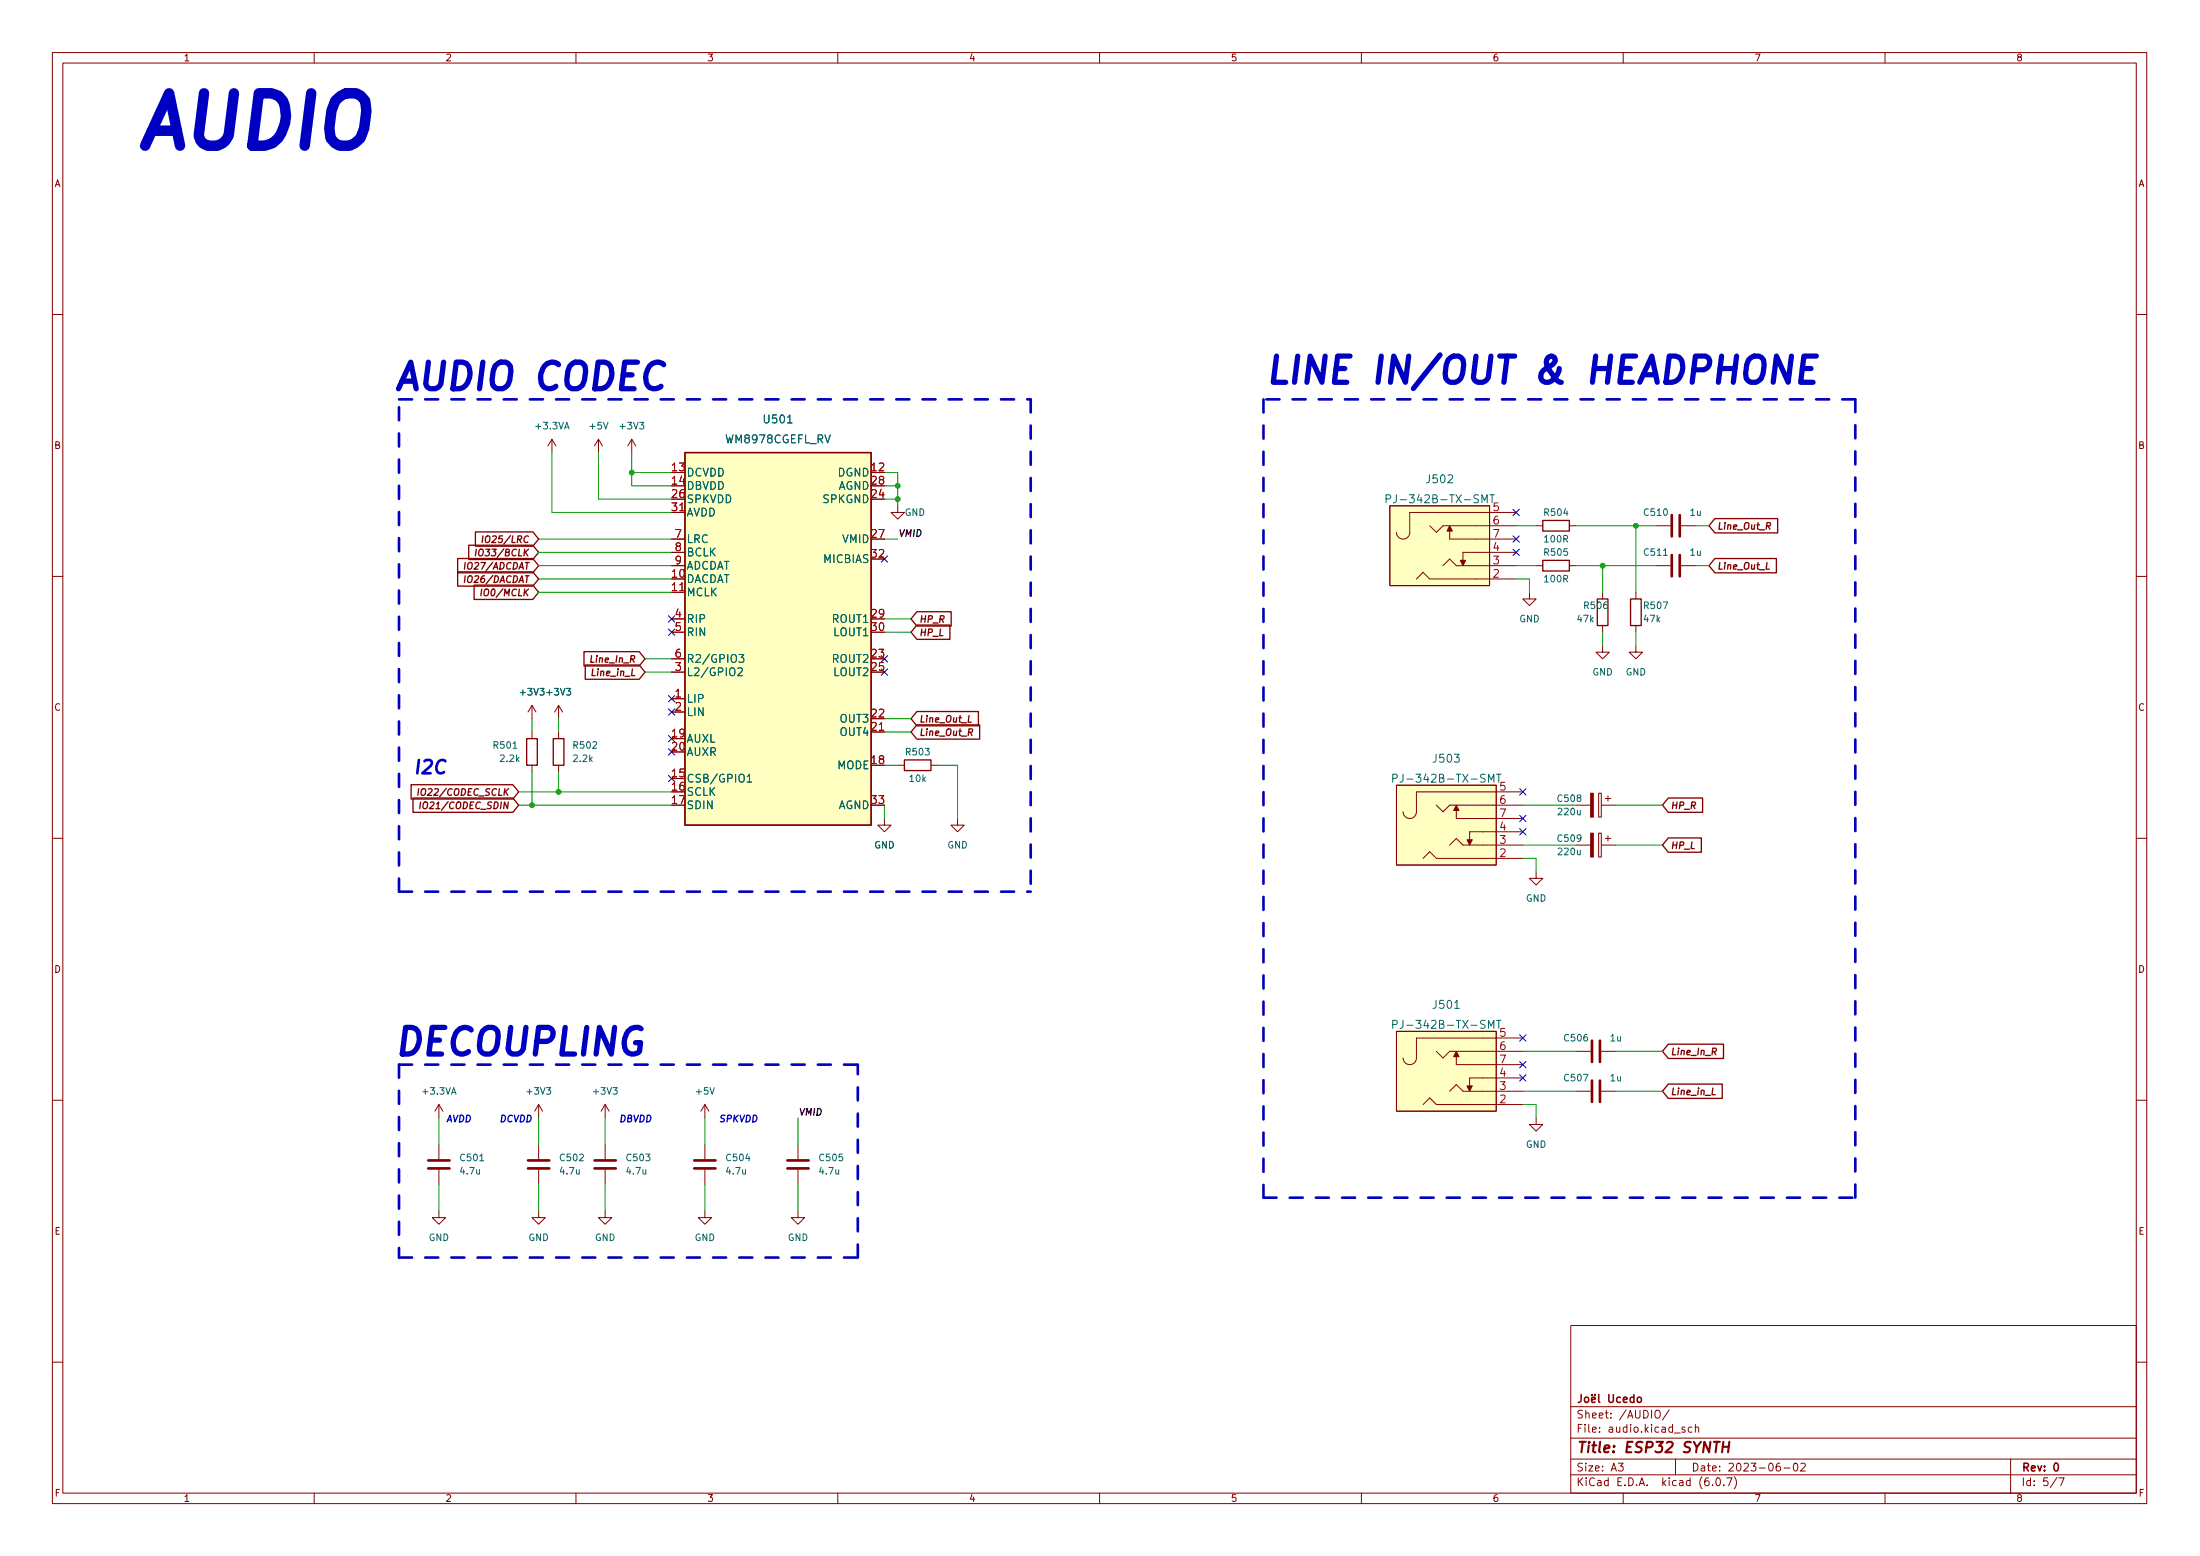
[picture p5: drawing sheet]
<svg xmlns="http://www.w3.org/2000/svg" width="420mm" height="297mm" viewBox="0 0 420 297" stroke-linecap="round" stroke-linejoin="round" font-family="sans-serif">
<g fill="none" stroke="#840000" stroke-width=".19">
<path d="M10 10h400v277h-400zM12 12h396v273h-396zM60 10v2M110 10v2M160 10v2M210 10v2M260 10v2M310 10v2M360 10v2M10 60h2M408 60h2M105.4 83.9l-.8 1.2"/>
<path d="M105.4 83.9v2.5M105.4 83.9l.8 1.2M114.3 83.9l-.8 1.2M114.3 83.9v2.5M114.3 83.9l.8 1.2M120.6 83.9l-.7 1.2M120.6 83.9v2.5M120.6 83.9l.8 1.2M171.4 96.6v1.2h1.3l-1.3 1.3-1.2-1.3h1.2M265.4 96.6h19.1v15.2h-19.1zM289.6 97.8h-20.4v3.8a1.27 1.27 0 0 1-1.2 1.3 1.27 1.27 0 0 1-1.3-1.3M10 110h2"/>
<path d="M128.3 102.9h2.5M128.3 105.4h2.5M128.3 108h2.5M128.3 118.1h2.5M270.5 110.5l1.3-1.2 1.2 1.2h16.6M273 100.4l1.3 1.2 1.3-1.2h14M275.6 108l1.3-1.3 1.2 1.3h11.5M276.9 101.4v1.5h12.7M289.6 105.4h-10.2v1.6M292.1 113.1v1.2h1.3l-1.3 1.3-1.3-1.3h1.3M293.4 100.4h1.2M293.4 108h1.2"/>
<path d="M299.7 100.4h1.3M299.7 108h1.3M306.1 113.1v1.2M306.1 119.4v1.3M312.4 113.1v1.2M312.4 119.4v1.3M316.2 100.4h2.8M316.2 108h2.8M321.1 100.4h2.7M321.1 108h2.7M408 110h2M101.6 134.7v2.5"/>
<path d="M101.6 139.7v1.3M101.6 134.7l-.8 1.2M101.6 134.7l.8 1.2M106.7 134.7l-.8 1.2M106.7 134.7v2.5M106.7 139.7v1.3M106.7 134.7l.7 1.2M128.3 133.4h2.5M128.3 135.9h2.5M128.3 128.3h2.5M128.3 120.7h2.5M128.3 125.8h2.5"/>
<path d="M306.1 123.2v1.3h1.2l-1.2 1.3-1.3-1.3h1.3M312.4 123.2v1.3h1.3l-1.3 1.3-1.3-1.3h1.3M101.6 146.1v1.3M106.7 146.1v1.3M168.9 156.2v1.3h1.3l-1.3 1.3-1.3-1.3h1.3M171.4 146.1h1.3M177.8 146.1h1.3M182.9 156.2v1.3h1.2l-1.2 1.3-1.3-1.3h1.3M266.7 149.9h19v15.2h-19zM274.3 153.7l1.3 1.3 1.3-1.3h13.9M278.1 154.7v1.5h12.7M290.8 151.2h-20.3v3.8a1.27 1.27 0 0 1-1.3 1.2 1.27 1.27 0 0 1-1.2-1.2"/>
<path d="M290.8 158.8h-10.1v1.5M301 153.7h2.8M305.3 151.4h.5v4.6h-.5zM305.3 159h.5v4.6h-.5zM305.8 153.7h2.8M306.6 152.4h1M307.1 151.9v1M307.1 159.5v1.1M10 160h2M271.8 163.9l1.2-1.3 1.3 1.3h16.5M276.9 161.3l1.2-1.2 1.3 1.2h11.4M293.4 166.4v1.3h1.2l-1.2 1.2-1.3-1.2h1.3"/>
<path d="M301 161.3h2.8M305.8 161.3h2.8M306.6 160.1h1M408 160h2M266.7 196.9h19v15.2h-19zM290.8 198.2h-20.3v3.8a1.27 1.27 0 0 1-1.3 1.2 1.27 1.27 0 0 1-1.2-1.2M10 210h2M83.8 210.9l-.7 1.2M83.8 210.9v2.5M83.8 218.5v2.8M83.8 210.9l.8 1.2M102.9 210.9l-.8 1.2"/>
<path d="M102.9 210.9v2.5M102.9 218.5v2.8M102.9 210.9l.7 1.2M115.6 210.9l-.8 1.2M115.6 210.9v2.5M115.6 218.5v2.8M115.6 210.9l.7 1.2M134.6 210.9l-.7 1.2M134.6 210.9v2.5M134.6 218.5v2.8M134.6 210.9l.8 1.2M152.4 218.5v2.8"/>
<path d="M271.8 210.9l1.2-1.3 1.3 1.3h16.5M274.3 200.7l1.3 1.3 1.3-1.3h13.9M276.9 208.3l1.2-1.3 1.3 1.3h11.4M278.1 201.7v1.5h12.7M290.8 205.8h-10.1v1.5M293.4 213.4v1.3h1.2l-1.2 1.2-1.3-1.2h1.3M301 208.3h2.8M301 200.7h2.8M305.8 208.3h2.8M305.8 200.7h2.8M408 210h2M83.8 231.2v1.2h1.3l-1.3 1.3-1.3-1.3h1.3"/>
<path d="M83.8 223.3v2.8M102.9 231.2v1.2h1.2l-1.2 1.3-1.3-1.3h1.3M102.9 223.3v2.8M115.6 231.2v1.2h1.2l-1.2 1.3-1.3-1.3h1.3M115.6 223.3v2.8M134.6 231.2v1.2h1.3l-1.3 1.3-1.3-1.3h1.3M134.6 223.3v2.8M152.4 231.2v1.2h1.3l-1.3 1.3-1.3-1.3h1.3M152.4 223.3v2.8M300 253h108v32h-108zM10 260h2M300 278.5h108"/>
<path d="M300 274.5h108M300 268.5h108M309.1 279.3h.9l-.5 .6 .4 .1v.7l-.2 .1-.6-.1M316.3 269.3a.5 .5 0 0 1 .5 0 .5 .5 0 0 1 .3 .4v.5a.5 .5 0 0 1-.5 .5 .5 .5 0 0 1-.5-.5v-.5zM318.8 269.1l-1.3 2M320 278.5v3M321.8 272.5l-.4-.1-.2 .2 .1 .2 .5 .2v.3h-.6M323.1 272.5l-.4-.1-.3 .3 .2 .6h.5M323.8 272.6l.2-.2 .4 .1v.9M323.8 271.9v1.5M339.9 279.3a.6 .6 0 0 0-.7 .7v.5l.2 .2 .4 .1 .2-.1 .1-.5-.2-.2-.4-.1-.3 .3M342.7 279.4l.2-.1a.8 .8 0 0 1 .5 .8 .8 .8 0 0 1-.5 .7 1 1 0 0 1-.2-1.4z"/>
<path d="M343.9 279.5l.6-.2 .2 .2 .1 .2-1 1.1h1M384 278.5v6.5M408 260h2M60 285v2M110 285v2M160 285v2M210 285v2M260 285v2M300 281.5h108M310 285v2M327.1 283.5v.1M327.9 282.2l.2-.1a.8 .8 0 0 1 .5 .8 .8 .8 0 0 1-.5 .7 1 1 0 0 1-.2-1.4z"/>
<path d="M329.2 283.5v.1M329.8 282.1h1l-.7 1.5M331.2 281.9a1.72 1.72 0 0 1 0 2.3M340.7 280.2h1.2M360 285v2M392.9 282l-1.3 2M393.2 282.1h1l-.6 1.5"/>
</g>
<g fill="none" stroke="#840000" stroke-width=".3">
<path d="M302 266.2v1.1a.48 .48 0 0 1-.6 .4M302.8 266.8l.3-.1 .3 .3v.4l-.3 .3-.3-.1-.2-.2zM304 267.2l.7-.1-.1-.3-.4-.1-.2 .2v.7h.6M304 266.2v.2M304.6 266.2v.2M305.3 266.2v1.3l.2 .2M307.3 266.2v1.2l.2 .3h.3l.3-.3v-1.2M309.5 266.8l-.5-.1-.2 .3 .1 .6h.6M310 267.2l.8-.1-.1-.3-.4-.1-.3 .2 .1 .7h.6M312 266.8l-.4-.1-.3 .3 .2 .6h.5M312 266.2v1.5M312.8 266.8l.4-.1 .3 .3v.4l-.3 .3-.4-.1-.1-.2z"/>
<path d="M392.4 279.5l.2-.2a.8 .8 0 0 1 .5 .8 .8 .8 0 0 1-.5 .7l-.2-.1-.1-.5z"/>
</g>
<path d="M329 276.2h1.2M329.1 275.2l-.2 2M330.3 275.2l-.3 2" fill="none" stroke="#840000" stroke-width=".4"/>
<g fill="none" stroke="#840000" stroke-width=".25">
<path d="M130.8 86.4h35.6v71.1h-35.6zM294.6 99.4h5.1v2h-5.1zM327.5 99h12v2.7h-12l-1.1-1.3zM87.4 109.2h14.4l1.1 1.3-1.1 1.4h-14.4zM87.4 106.6h14.4l1.1 1.4-1.1 1.4h-14.4zM88.8 109.9l-.1 1.3M88.8 107.4l-.1 1.3M89.5 104.1h12.3l1.1 1.3-1.1 1.4h-12.3zM90.5 111.7h11.3l1.1 1.4-1.1 1.3h-11.3zM90.8 101.5h11l1.1 1.4-1.1 1.4h-11zM91 104.8l-.2 1.3M91.5 105l.3-.2 .4 .1a.75 .75 0 0 1-.5 1.2h-.2a.95 .95 0 0 1 0-1.1z"/>
<path d="M92 112.5l-.2 1.2M92.2 102.3l-.1 1.3M92.6 112.6l.2-.1h.4a.75 .75 0 0 1-.5 1.2h-.1a.95 .95 0 0 1 0-1.1zM92.8 102.5l.3-.2 .3 .1a.75 .75 0 0 1-.5 1.2l-.1-.1a.95 .95 0 0 1 0-1zM175.1 119.3h6.3v2.8h-6.3l-1.1-1.4zM175.1 116.8h6.6v2.7h-6.6l-1.1-1.4zM294.6 107h5.1v2h-5.1zM305.1 114.3h2v5.1h-2zM311.4 114.3h2v5.1h-2zM327.5 106.6h11.8v2.8h-11.8l-1.1-1.4zM111.5 124.4h10.6l1.1 1.4-1.1 1.3h-10.6zM111.8 126.9h10.3l1.1 1.4-1.1 1.4h-10.3z"/>
<path d="M113 125.2l-.2 1.2h.6M175.1 135.8h11.8v2.8h-11.8l-1.1-1.4zM175.1 138.4h12v2.7h-12l-1.1-1.4zM78.5 149.8h19.4l1.2 1.4-1.2 1.3h-19.4zM78.9 152.3h19l1.2 1.4-1.2 1.4h-19zM80 150.6l-.2 1.2M80.3 153.1l-.1 1.3M80.5 150.7l.3-.1h.4a.75 .75 0 0 1-.6 1.2h-.1a.95 .95 0 0 1 0-1.1zM80.9 153.3l.3-.2 .3 .1a.75 .75 0 0 1-.5 1.2l-.1-.1a.95 .95 0 0 1 0-1zM100.6 141h2v5.1h-2zM105.7 141h2v5.1h-2zM172.7 145.1h5.1v2h-5.1z"/>
<path d="M318.6 152.3h6.6v2.8h-6.6l-1.1-1.4zM318.6 160h6.3v2.7h-6.3l-1.1-1.4zM318.6 199.3h10.6v2.8h-10.6l-1.1-1.4zM318.6 207h10.3v2.7h-10.3l-1.1-1.4z"/>
</g>
<g fill="none" stroke="#840000" stroke-width=".51">
<path d="M319.3 98.3v4.1M320.8 98.3v4.1M319.3 106v4M320.8 106v4M304 198.7v4M305.6 198.7v4M304 206.3v4M305.6 206.3v4M81.8 223h4.1M81.8 221.5h4.1M100.8 223h4.1M100.8 221.5h4.1"/>
<path d="M113.5 223h4.1M113.5 221.5h4.1M132.6 223h4.1M132.6 221.5h4.1M150.4 223h4M150.4 221.5h4"/>
</g>
<g fill="#840000" stroke="#840000" stroke-width=".19">
<path d="M303.8 151.4h.5v4.6h-.5z"/>
<path d="M278.1 153.7l.5 1h-1z"/>
<path d="M280.2 160.3h1l-.5 1z"/>
<path d="M276.9 100.4l.5 1h-1z"/>
<path d="M278.9 107h1l-.5 1z"/>
<path d="M303.8 159h.5v4.6h-.5z"/>
<path d="M278.1 200.7l.5 1h-1z"/>
<path d="M280.2 207.3h1l-.5 1z"/>
</g>
<g fill="#ffffc2" stroke="#ffffc2" stroke-width=".19">
<path d="M266.7 149.9h19v15.2h-19z"/>
<path d="M265.4 96.6h19.1v15.2h-19.1z"/>
<path d="M130.8 86.4h35.6v71.1h-35.6z"/>
<path d="M266.7 196.9h19v15.2h-19z"/>
</g>
<g fill="none" stroke="#006464" stroke-width=".19">
<path d="M264.7 95.3l.7-.1 .2-.2-.1-.4-.2-.1h-.6v1.5M283 96v-1.5l.5 1 .5-1v1.5M284.5 94.5h.9M285 94.5v1.5M140.9 127.6l.6-.1 .2 .1 .1 .3-1 1.1h1M141.1 124.9h1l-.5 .6 .4 .2v.6l-.2 .1-.7-.1M142.7 148.2l.4-.4v1.5M142.7 149.3h.9M266 148.6l.7-.1 .2-.2-.1-.4-.2-.1h-.6v1.5M284.3 149.3v-1.5l.5 1.1 .5-1.1v1.5M285.8 147.8h.9M286.2 147.8v1.5"/>
<path d="M266 195.6l.7-.1 .2-.2-.1-.4-.2-.1h-.6v1.5M284.3 196.3v-1.5l.5 1.1 .5-1.1v1.5M285.8 194.8h.9M286.2 194.8v1.5"/>
</g>
<path d="M342.1 68l-.6 5-2.2-5-.7 5M344.2 70.4h1.7M346.9 68h-2.4l-.6 5h2.4" fill="none" stroke="#0000c2" stroke-width="1"/>
<path d="M76.2 76.2h120.6M196.8 76.2v94M241.3 76.2v152.4M354.3 76.2h-113M76.2 170.2v-94M76.2 170.2h120.6M76.2 203.2h87.6M76.2 203.2v36.9M241.3 228.6h113M354.3 228.6v-152.4M76.2 240.1h87.6M163.8 240.1v-36.9" fill="none" stroke="#0000c2" stroke-width=".5" stroke-dasharray="2.5 2.5"/>
<g fill="none" stroke="#009600" stroke-width=".19">
<path d="M105.4 86.4v11.4h22.9M114.3 86.4v8.9h14M120.6 86.4v6.3h7.7M120.6 90.2h7.7M168.9 92.7h2.5M168.9 95.3h2.5M168.9 90.2h2.5v6.4M102.9 110.5h25.4M102.9 105.4h25.4M102.9 102.9h25.4M102.9 108h25.4M102.9 113.1h25.4"/>
<path d="M168.9 102.9h2.5M168.9 118.1h5.1M289.6 110.5h2.5v2.6M289.6 108h3.8M289.6 100.4h3.8M301 108h15.2M301 100.4h15.2M306.1 108v5.1M312.4 100.4v12.7M323.8 108h2.6M323.8 100.4h2.6M101.6 137.2v2.5"/>
<path d="M106.7 137.2v2.5M123.2 125.8h5.1M123.2 128.3h5.1M168.9 139.7h5.1M168.9 137.2h5.1M168.9 120.7h5.1M306.1 120.7v2.5M312.4 120.7v2.5M99.1 151.2h29.2M99.1 153.7h29.2M101.6 147.4v6.3M106.7 147.4v3.8"/>
<path d="M168.9 153.7v2.5M168.9 146.1h2.5M179.1 146.1h3.8v10.1M290.8 153.7h10.2M308.6 153.7h8.9M290.8 161.3h10.2M290.8 163.9h2.6v2.5M308.6 161.3h8.9M83.8 213.4v5.1M102.9 213.4v5.1M115.6 213.4v5.1M134.6 213.4v5.1"/>
<path d="M152.4 213.4v5.1M290.8 210.9h2.6v2.5M290.8 208.3h10.2M290.8 200.7h10.2M308.6 208.3h8.9M308.6 200.7h8.9M83.8 226.1v5.1M102.9 226.1v5.1M115.6 226.1v5.1M134.6 226.1v5.1M152.4 226.1v5.1"/>
</g>
<g fill="none" stroke="#000084" stroke-width=".19">
<path d="M289 97.2l1.2 1.2M290.2 97.2l-1.2 1.2M127.7 117.5l1.2 1.3M128.9 117.5l-1.2 1.3M168.3 106.1l1.2 1.2M169.5 106.1l-1.2 1.2M289 102.3l1.2 1.2M289 104.8l1.2 1.3M290.2 102.3l-1.2 1.2M290.2 104.8l-1.2 1.3M127.7 120.1l1.2 1.2M127.7 135.3l1.2 1.2"/>
<path d="M127.7 132.8l1.2 1.2M128.9 120.1l-1.2 1.2M128.9 135.3l-1.2 1.2M128.9 132.8l-1.2 1.2M168.3 125.2l1.2 1.2M168.3 127.7l1.2 1.2M169.5 125.2l-1.2 1.2M169.5 127.7l-1.2 1.2M127.7 148l1.2 1.2M127.7 142.9l1.2 1.3M127.7 140.4l1.2 1.2M128.9 148l-1.2 1.2"/>
<path d="M128.9 142.9l-1.2 1.3M128.9 140.4l-1.2 1.2M290.2 158.2l1.2 1.2M290.2 150.6l1.2 1.2M290.2 155.6l1.2 1.3M291.4 158.2l-1.2 1.2M291.4 150.6l-1.2 1.2M291.4 155.6l-1.2 1.3M290.2 197.5l1.2 1.3M291.4 197.5l-1.2 1.3M290.2 205.2l1.2 1.2M290.2 202.6l1.2 1.2"/>
<path d="M291.4 205.2l-1.2 1.2M291.4 202.6l-1.2 1.2"/>
</g>
<g fill="#009600" stroke="#009600" stroke-width=".19">
<circle cx="106.7" cy="151.2" r=".46"/>
<circle cx="101.6" cy="153.7" r=".46"/>
<circle cx="120.6" cy="90.2" r=".46"/>
<circle cx="306.1" cy="108" r=".46"/>
<circle cx="312.4" cy="100.4" r=".46"/>
<circle cx="171.4" cy="92.7" r=".46"/>
<circle cx="171.4" cy="95.3" r=".46"/>
</g>
<text font-size="13.9" fill="#0000c2" x="25.4" y="28.3">AUDIO</text>
<g font-size="7.1" fill="#0000c2">
<text x="74.9" y="74.5">AUDIO CODEC</text>
<text x="74.9" y="201.5">DECOUPLING</text>
</g>
<text font-size="7" fill="#0000c2" x="241.3" y="73.2">LINE IN/OUT &amp; HEADPHONE</text>
<text font-size="3.5" fill="#0000c2" x="78.7" y="147.7">I2C</text>
<text font-size="2.8" fill="#840000" x="301" y="277.3">Title: ESP32 SYNTH</text>
<g font-size="2.1" fill="#006464">
<text x="146.1" y="80.8">U501</text>
<text x="138.7" y="84.6">WM8978CGEFL_RV</text>
<text x="131.1" y="91">DCVDD</text>
<text x="131.1" y="93.5">DBVDD</text>
<text x="160" y="91">DGND</text>
<text x="160" y="93.5">AGND</text>
<text x="272.6" y="92.2">J502</text>
<text x="131.1" y="96">SPKVDD</text>
<text x="131.1" y="98.6">AVDD</text>
<text x="157.2" y="96">SPKGND</text>
<text x="266.5" y="96">PJ-342B-TX-SMT</text>
<text x="131.1" y="103.7">LRC</text>
<text x="131.1" y="106.2">BCLK</text>
<text x="157.3" y="107.5">MICBIAS</text>
<text x="160.9" y="103.7">VMID</text>
<text x="131.1" y="111.3">DACDAT</text>
<text x="131.1" y="113.8">MCLK</text>
<text x="131.1" y="108.7">ADCDAT</text>
<text x="131.1" y="118.9">RIP</text>
<text x="159" y="118.9">ROUT1</text>
<text x="131.1" y="121.4">RIN</text>
<text x="159.3" y="121.4">LOUT1</text>
<text x="131.1" y="129.1">L2/GPIO2</text>
<text x="131.1" y="126.5">R2/GPIO3</text>
<text x="159" y="126.5">ROUT2</text>
<text x="159.3" y="129.1">LOUT2</text>
<text x="131.1" y="134.1">LIP</text>
<text x="131.1" y="136.7">LIN</text>
<text x="160.5" y="137.9">OUT3</text>
<text x="131.1" y="141.8">AUXL</text>
<text x="160.5" y="140.5">OUT4</text>
<text x="131.1" y="149.4">CSB/GPIO1</text>
<text x="131.1" y="144.3">AUXR</text>
<text x="159.9" y="146.8">MODE</text>
<text x="267.7" y="149.4">PJ-342B-TX-SMT</text>
<text x="273.9" y="145.6">J503</text>
<text x="131.1" y="151.9">SCLK</text>
<text x="131.1" y="154.5">SDIN</text>
<text x="160" y="154.5">AGND</text>
<text x="267.7" y="196.4">PJ-342B-TX-SMT</text>
<text x="273.9" y="192.6">J501</text>
</g>
<g font-size="2.1" fill="#a90000">
<text x="128.4" y="90">13</text>
<text x="166.5" y="90">12</text>
<text x="128.4" y="92.5">14</text>
<text x="128.4" y="95">26</text>
<text x="166.5" y="95">24</text>
<text x="166.5" y="92.5">28</text>
<text x="128.4" y="97.6">31</text>
<text x="285.2" y="97.6">5</text>
<text x="285.2" y="100.1">6</text>
<text x="129" y="102.7">7</text>
<text x="129" y="105.2">8</text>
<text x="129" y="107.7">9</text>
<text x="166.5" y="102.7">27</text>
<text x="166.5" y="106.5">32</text>
<text x="285.2" y="107.7">3</text>
<text x="285.2" y="105.2">4</text>
<text x="285.2" y="102.7">7</text>
<text x="128.4" y="110.3">10</text>
<text x="128.4" y="112.8">11</text>
<text x="285.2" y="110.3">2</text>
<text x="129" y="117.9">4</text>
<text x="166.5" y="117.9">29</text>
<text x="129" y="120.4">5</text>
<text x="129" y="125.5">6</text>
<text x="166.5" y="125.5">23</text>
<text x="166.5" y="120.4">30</text>
<text x="129" y="128.1">3</text>
<text x="166.5" y="128.1">25</text>
<text x="129" y="133.1">1</text>
<text x="129" y="135.7">2</text>
<text x="166.5" y="136.9">22</text>
<text x="128.4" y="140.8">19</text>
<text x="128.4" y="143.3">20</text>
<text x="166.5" y="139.5">21</text>
<text x="128.4" y="148.4">15</text>
<text x="166.5" y="145.8">18</text>
<text x="128.4" y="150.9">16</text>
<text x="128.4" y="153.5">17</text>
<text x="166.5" y="153.5">33</text>
<text x="286.4" y="150.9">5</text>
<text x="286.4" y="153.5">6</text>
<text x="286.4" y="156">7</text>
<text x="286.4" y="161.1">3</text>
<text x="286.4" y="158.5">4</text>
<text x="286.4" y="163.6">2</text>
<text x="286.4" y="197.9">5</text>
<text x="286.4" y="200.4">6</text>
<text x="286.4" y="203">7</text>
<text x="286.4" y="208.1">3</text>
<text x="286.4" y="205.5">4</text>
<text x="286.4" y="210.6">2</text>
</g>
<g font-size="2.1" fill="#840000">
<text x="301" y="273.5">File: audio.kicad_sch</text>
<text x="301" y="270.8">Sheet: /AUDIO/</text>
<text x="301" y="280.9">Size: A3</text>
<text x="323" y="280.9">Date: 2023-06-02</text>
<text x="386" y="280.9">Rev: 0</text>
<text x="301" y="283.7">KiCad E.D.A. kicad (6.0.7)</text>
<text x="386" y="283.7">Id: 5/7</text>
</g>
<g font-size="1.8" fill="#840000">
<text x="35" y="11.7">1</text>
<text x="85" y="11.7">2</text>
<text x="135" y="11.7">3</text>
<text x="185" y="11.7">4</text>
<text x="235" y="11.7">5</text>
<text x="285" y="11.7">6</text>
<text x="335" y="11.7">7</text>
<text x="385" y="11.7">8</text>
<text x="10.3" y="35.7">A</text>
<text x="408.3" y="35.7">A</text>
<text x="10.3" y="85.7">B</text>
<text x="408.3" y="85.7">B</text>
<text x="327.8" y="101.1">Line_Out_R</text>
<text x="92.2" y="106.2">IO33/BCLK</text>
<text x="93.5" y="103.6">IO25/LRC</text>
<text x="89.6" y="111.3">IO26/DACDAT</text>
<text x="89.6" y="108.7">IO27/ADCDAT</text>
<text x="93" y="113.8">IO0/MCLK</text>
<text x="327.8" y="108.7">Line_Out_L</text>
<text x="175.4" y="118.9">HP_R</text>
<text x="175.4" y="121.4">HP_L</text>
<text x="113.3" y="126.5">Line_In_R</text>
<text x="113.5" y="129">Line_in_L</text>
<text x="10.3" y="135.7">C</text>
<text x="175.4" y="137.9">Line_Out_L</text>
<text x="408.3" y="135.7">C</text>
<text x="175.4" y="140.5">Line_Out_R</text>
<text x="81.1" y="151.9">IO22/CODEC_SCLK</text>
<text x="81.7" y="154.4">IO21/CODEC_SDIN</text>
<text x="318.9" y="154.4">HP_R</text>
<text x="318.9" y="162.1">HP_L</text>
<text x="10.3" y="185.7">D</text>
<text x="408.3" y="185.7">D</text>
<text x="318.9" y="201.4">Line_In_R</text>
<text x="318.9" y="209">Line_in_L</text>
<text x="10.4" y="235.7">E</text>
<text x="408.4" y="235.7">E</text>
<text x="10.4" y="285.7">F</text>
<text x="35" y="286.7">1</text>
<text x="85" y="286.7">2</text>
<text x="135" y="286.7">3</text>
<text x="185" y="286.7">4</text>
<text x="235" y="286.7">5</text>
<text x="285" y="286.7">6</text>
<text x="335" y="286.7">7</text>
<text x="385" y="286.7">8</text>
<text x="408.4" y="285.7">F</text>
</g>
<g font-size="1.8" fill="#006464">
<text x="102.4" y="82">+3.3VA</text>
<text x="112.7" y="82">+5V</text>
<text x="118.6" y="82">+3V3</text>
<text x="172.8" y="98.5">GND</text>
<text x="295.1" y="98.5">R504</text>
<text x="314.1" y="98.5">C510</text>
<text x="322.8" y="98.5">1u</text>
<text x="295.1" y="106.1">R505</text>
<text x="295.1" y="103.5">100R</text>
<text x="314.1" y="106.1">C511</text>
<text x="322.8" y="106.1">1u</text>
<text x="295.1" y="111.2">100R</text>
<text x="290.1" y="118.8">GND</text>
<text x="301.3" y="118.8">47k</text>
<text x="302.7" y="116.2">R506</text>
<text x="314" y="118.8">47k</text>
<text x="314.1" y="116.2">R507</text>
<text x="304.1" y="128.9">GND</text>
<text x="310.5" y="128.9">GND</text>
<text x="99.5" y="132.8">+3V3 +3V3</text>
<text x="94.4" y="142.9">R501</text>
<text x="109.6" y="142.9">R502</text>
<text x="95.6" y="145.5">2.2k</text>
<text x="109.6" y="145.5">2.2k</text>
<text x="173.1" y="144.2">R503</text>
<text x="173.8" y="149.3">10k</text>
<text x="297.6" y="153.1">C508</text>
<text x="297.7" y="155.6">220u</text>
<text x="166.9" y="162">GND</text>
<text x="180.9" y="162">GND</text>
<text x="297.6" y="160.7">C509</text>
<text x="297.7" y="163.2">220u</text>
<text x="291.4" y="172.1">GND</text>
<text x="298.9" y="198.8">C506</text>
<text x="307.6" y="198.8">1u</text>
<text x="80.8" y="209">+3.3VA</text>
<text x="100.8" y="209">+3V3</text>
<text x="113.5" y="209">+3V3</text>
<text x="133" y="209">+5V</text>
<text x="298.9" y="206.4">C507</text>
<text x="307.6" y="206.4">1u</text>
<text x="88" y="221.7">C501</text>
<text x="107.1" y="221.7">C502</text>
<text x="119.8" y="221.7">C503</text>
<text x="138.8" y="221.7">C504</text>
<text x="156.6" y="221.7">C505</text>
<text x="291.4" y="219.1">GND</text>
<text x="88" y="224.2">4.7u</text>
<text x="107.1" y="224.2">4.7u</text>
<text x="119.8" y="224.2">4.7u</text>
<text x="138.8" y="224.2">4.7u</text>
<text x="156.6" y="224.2">4.7u</text>
<text x="81.9" y="236.9">GND</text>
<text x="100.9" y="236.9">GND</text>
<text x="113.6" y="236.9">GND</text>
<text x="132.7" y="236.9">GND</text>
<text x="150.4" y="236.9">GND</text>
</g>
<g font-size="1.8" fill="#0f0f0f">
<text x="171.4" y="102.5">VMID</text>
<text x="152.4" y="213">VMID</text>
</g>
<g font-size="1.8" fill="#0000c2">
<text x="85.1" y="214.2">AVDD</text>
<text x="95.2" y="214.2">DCVDD</text>
<text x="118.1" y="214.2">DBVDD</text>
<text x="137.2" y="214.2">SPKVDD</text>
</g>
</svg>
